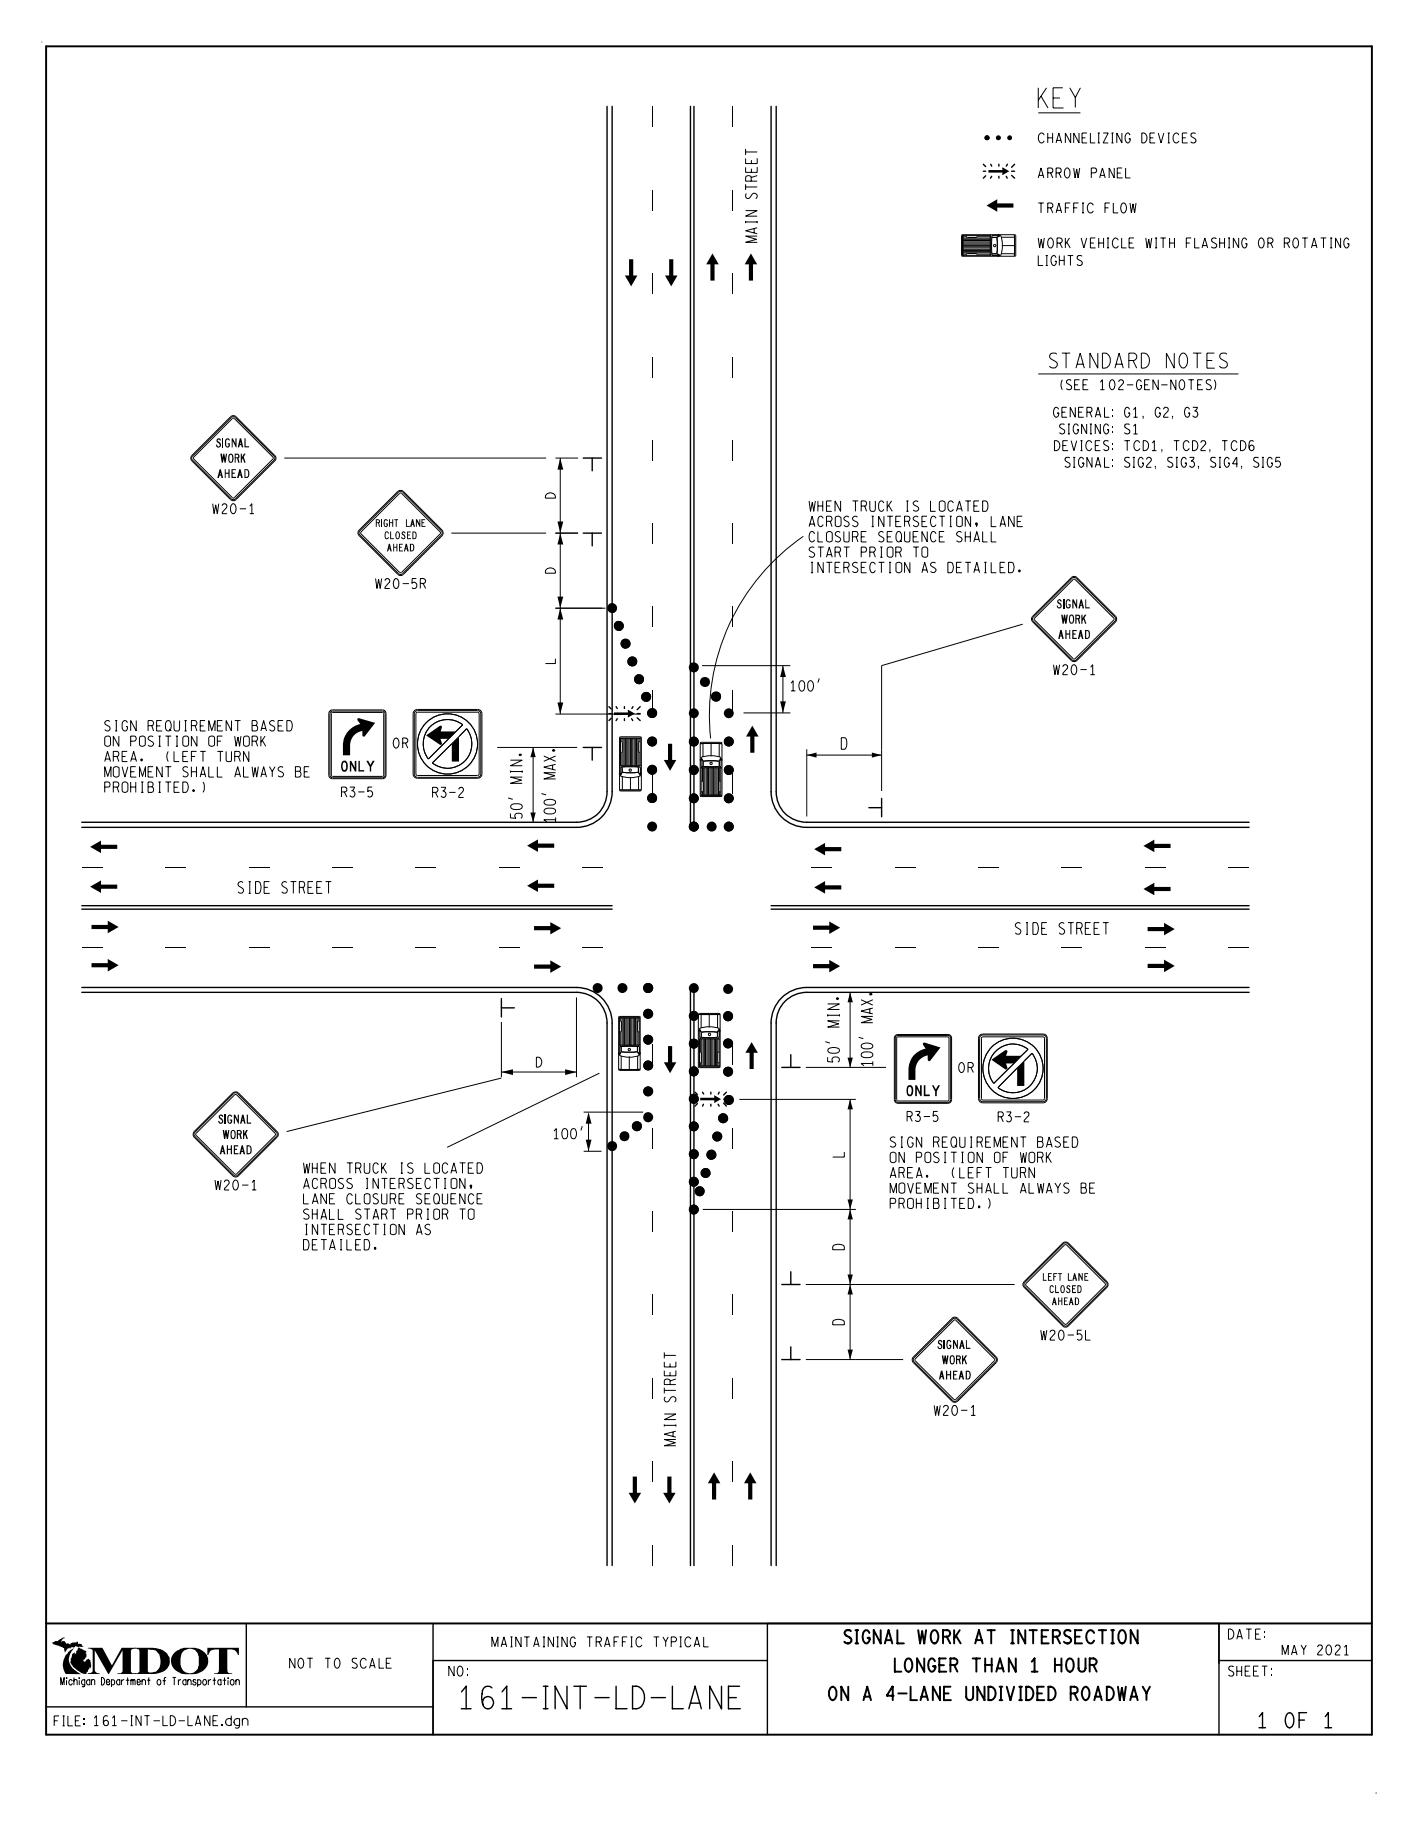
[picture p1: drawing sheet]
<svg xmlns="http://www.w3.org/2000/svg" width="216mm" height="279mm" viewBox="0 0 216 279" stroke-linecap="round" stroke-linejoin="round" font-family="sans-serif">
<g fill="none" stroke="#000" stroke-width=".21">
<path d="M92.4 16.2v104.3a4.6 4.6 0 0 1-4.6 4.7h-75.3M93.2 16.2v104.3a5.4 5.4 0 0 1-5.4 5.5h-75.3M105.1 16.2v109.8M105.7 16.2v109.8M117.4 16.2v104.3a5.4 5.4 0 0 0 5.4 5.5h67.4M118.2 16.2v104.3a4.6 4.6 0 0 0 4.6 4.7h67.4M149.7 25l.4 .4M149.7 26.1h.4M150.1 26.8l-.4 .3M150.8 25l.2 .3M151 26.8l-.2 .3M152.1 25v.3"/>
<path d="M152.1 26.8v.3M153.2 26.8l.2 .3M153.4 25l-.2 .3M154 26.1h.5M154 26.7l.5 .4M154.5 25l-.5 .5M88.8 69.7h2.8M90.2 69.7v2M88.8 81.2h2.8M90.2 81.2v1.9M88.8 113.8h2.8M90.2 113.8v1.9"/>
<path d="M92.7 107.6l.4 .4M92.7 108.7h.4M93.1 109.4l-.4 .3M93.8 107.6l.2 .3M94 109.4l-.2 .3M95.1 107.6v.3M95.1 109.4v.3M96.2 109.4l.1 .3M96.4 107.6l-.2 .3M97 108.7h.5M97 109.3l.5 .4M97.5 107.6l-.5 .5"/>
<path d="M12.5 138.4h80.7M12.5 137.9h80.7M117.4 138.4h72.8M117.4 137.9h72.8M132.3 123h1.9M134.2 121.6v2.8M12.5 150.4h75.3a5.4 5.4 0 0 1 5.4 5.4v82.6M12.5 151.1h75.3a4.6 4.6 0 0 1 4.6 4.7v82.6M76.3 152v2.8M76.3 153.5h2M105.1 150.4v88M105.7 150.4v88"/>
<path d="M190.2 150.4h-67.4a5.4 5.4 0 0 0-5.4 5.4v82.6M190.2 151.1h-67.4a4.6 4.6 0 0 0-4.6 4.7v82.6M105.8 166.3l.4 .4M105.8 167.4h.4M106.2 168l-.4 .4M107 166.3l.1 .3M107.1 168.1l-.1 .3M108.2 166.3v.3M108.2 168.1v.3M109.3 168.1l.2 .3M109.5 166.3l-.1 .3M110.2 167.4h.4"/>
<path d="M110.2 168l.4 .4M110.6 166.3l-.4 .4M119 162.5h2.8M120.4 160.6v1.9M119 195.6h2.8M120.4 193.6v2M119 207h2.8M120.4 205.1v1.9M7 259.9h58.9M37.5 247.2v12.7M65.9 247.2v16.9M65.9 252.8h50.9"/>
<path d="M185.6 247.2v16.9M185.6 252.8h23.3M185.7 247.2h-68.9v16.9"/>
</g>
<g fill="#000">
<path d="M122.8 115l1.5-.4v.8zM132.8 114.6l1.4 .4-1.4 .4zM129.4 151.1l.5 1.5h-.9zM129.4 167.4l.5 1.5h-.9zM129 161h.9l-.5 1.5zM129.4 195.6l.5 1.5h-.9zM129.4 184.1l.5 1.6h-.9zM129 182.6h.9l-.5 1.6zM129 194.1h.9l-.5 1.5zM129 205.5h.9l-.5 1.5z"/>
<path d="M150.5 25.9h2.1v-.4h.1l1 .6-1.1 .5v-.3h-2.1z" fill-rule="evenodd"/>
<path d="M93.5 108.5h2.1v-.4h.1l1 .6-1.1 .5v-.3h-2.1z" fill-rule="evenodd"/>
<path d="M106.6 167.1h2.2v-.3l1 .6-1 .5v-.4h-2.2z" fill-rule="evenodd"/>
<path d="M10.4 251.5l.9-.6a2.14 2.14 0 0 0 .1 3.4l.9 .6h-2.3a2.55 2.55 0 0 1 .4-3.4z" fill-rule="evenodd"/>
<path d="M7.9 250.2l.5-.3h.4l.3-.3a.75 .75 0 0 1 .8-.2h-.1a.49 .49 0 0 0-.4 .6l.1-.2v.1h.3l.3 .4a.39 .39 0 0 1 .6 .1l.1-.2 .2-.1h.6l.1-.1h.2v.3a.46 .46 0 0 1 .6 .2l.2 .3-.6-.1v.2a.64 .64 0 0 0-1 0l-.2-.1-.2 .2v-.1l-.3 .1v-.1l-.5 .7-.2-.7h-.1l-.1-.1-.3-.2v.2l-1.1-.5z" fill-rule="evenodd"/>
<path d="M11.9 250.9l.5 .1 .7 .4 .1 .2h-.1v.1l.1 .1v.5l-.3 .3-.2 .1 .1 .3h.2l.1-.3 .4-.1 .3 .2 .1 1.1-.1 .1-.1-.1-.2 .3h-.1v.3l-.2 .2v.2a3.5 3.5 0 0 1-2.3-1.4 .62 .62 0 0 1-.1-.8l-.1-.1 .1-.1 .3-.8h.2l.1-.2v.3l.1-.1-.1 .2 .2-.2v-.3l.3-.1-.1-.1z" fill-rule="evenodd"/>
<path d="M13.4 250.9h2.2l1.4 2.7 1.5-2.7h2.2v.1l-.6 .1-.2 .3v3.1l.2 .2 .6 .1v.1h-2.8v-.1l.6-.1 .2-.2v-3.2l-2.1 3.6h-.1l-2.1-3.6v3a.64 .64 0 0 0 .8 .5v.1h-1.8v-.1l.6-.2 .1-.2v-3l-.1-.3-.6-.1z" fill-rule="evenodd"/>
<path d="M20.5 250.9h3v.3l-1-.1v3.4a.88 .88 0 0 0 1 .1v.3h-3v-.1l.5-.1 .2-.2v-3.1l-.1-.3-.6-.1z" fill-rule="evenodd"/>
<path d="M23.5 250.9a2.2 2.2 0 0 1 2.4 2 1.89 1.89 0 0 1-1.8 1.9l-.6 .1v-.3h.1a1.69 1.69 0 0 0 .7-2.3v-.3l-.5-.6-.3-.2z" fill-rule="evenodd"/>
<path d="M26.6 251.6l.9-.6 .5-.1h.9v.1a1.38 1.38 0 0 0-1.4 1.5 1.68 1.68 0 0 0 1.4 2.3v.1a2.21 2.21 0 0 1-2-.5 1.79 1.79 0 0 1-.3-2.8z" fill-rule="evenodd"/>
<path d="M28.9 250.9a2.56 2.56 0 0 1 2.8 1.5 2.17 2.17 0 0 1-2.5 2.5h-.3v-.1a1.36 1.36 0 0 0 1.4-1.2v-1.3l-.3-.7a1.06 1.06 0 0 0-1.1-.6z" fill-rule="evenodd"/>
<path d="M31.6 250.9h4.8v1.1h-.2l-.2-.4a.78 .78 0 0 0-.7-.5h-.7v3.5a.63 .63 0 0 0 .7 .2v.1h-2.7v-.1l.5-.1 .2-.1v-3.5a1.27 1.27 0 0 0-1.4 .5l-.2 .4h-.1z" fill-rule="evenodd"/>
<circle cx="150.3" cy="21" r=".38"/>
<circle cx="152" cy="21" r=".38"/>
<circle cx="153.7" cy="21" r=".38"/>
<circle cx="93.2" cy="92.6" r=".77"/>
<circle cx="94.2" cy="95.3" r=".77"/>
<circle cx="95.2" cy="98" r=".76"/>
<circle cx="96.3" cy="100.7" r=".76"/>
<circle cx="97.3" cy="103.4" r=".76"/>
<circle cx="98.4" cy="106.1" r=".77"/>
<circle cx="98.4" cy="106.1" r=".76"/>
<circle cx="99.3" cy="108.6" r=".75"/>
<circle cx="99.3" cy="117.2" r=".75"/>
<circle cx="99.3" cy="112.9" r=".76"/>
<circle cx="99.3" cy="108.6" r=".76"/>
<circle cx="105.6" cy="101.6" r=".77"/>
<circle cx="105.6" cy="112.9" r=".75"/>
<circle cx="105.6" cy="117.2" r=".76"/>
<circle cx="105.6" cy="108.6" r=".76"/>
<circle cx="107.3" cy="103.8" r=".77"/>
<circle cx="109" cy="106.1" r=".77"/>
<circle cx="111" cy="112.9" r=".76"/>
<circle cx="111" cy="117.2" r=".75"/>
<circle cx="111" cy="108.6" r=".75"/>
<circle cx="99.3" cy="121.5" r=".75"/>
<circle cx="99.3" cy="125.8" r=".76"/>
<circle cx="105.6" cy="125.9" r=".76"/>
<circle cx="105.6" cy="125.9" r=".75"/>
<circle cx="105.6" cy="121.6" r=".75"/>
<circle cx="108.4" cy="125.9" r=".76"/>
<circle cx="111" cy="121.5" r=".76"/>
<circle cx="111" cy="125.9" r=".76"/>
<circle cx="91" cy="150.4" r=".76"/>
<circle cx="94.8" cy="150.4" r=".76"/>
<circle cx="98.7" cy="154.4" r=".76"/>
<circle cx="98.7" cy="158.3" r=".75"/>
<circle cx="98.7" cy="150.4" r=".75"/>
<circle cx="98.7" cy="150.4" r=".76"/>
<circle cx="105.6" cy="154.7" r=".76"/>
<circle cx="105.6" cy="150.4" r=".76"/>
<circle cx="105.6" cy="158.9" r=".75"/>
<circle cx="110.9" cy="150.6" r=".76"/>
<circle cx="110.9" cy="158.9" r=".75"/>
<circle cx="110.9" cy="154.7" r=".77"/>
<circle cx="93.2" cy="174.5" r=".77"/>
<circle cx="95.1" cy="173" r=".77"/>
<circle cx="97" cy="171.5" r=".76"/>
<circle cx="97" cy="171.5" r=".77"/>
<circle cx="98.7" cy="162.2" r=".76"/>
<circle cx="98.7" cy="166.2" r=".75"/>
<circle cx="98.7" cy="170.1" r=".77"/>
<circle cx="105.6" cy="167.3" r=".76"/>
<circle cx="105.6" cy="179.9" r=".76"/>
<circle cx="105.6" cy="175.7" r=".75"/>
<circle cx="105.6" cy="171.5" r=".75"/>
<circle cx="105.6" cy="163.1" r=".77"/>
<circle cx="107.4" cy="178.6" r=".76"/>
<circle cx="108.3" cy="175.8" r=".77"/>
<circle cx="109.2" cy="173" r=".75"/>
<circle cx="110.1" cy="170.3" r=".76"/>
<circle cx="110.9" cy="163.2" r=".75"/>
<circle cx="110.9" cy="163.2" r=".76"/>
<circle cx="111" cy="167.5" r=".76"/>
<circle cx="105.6" cy="184.2" r=".76"/>
<circle cx="105.6" cy="184.2" r=".75"/>
<circle cx="106.5" cy="181.4" r=".76"/>
</g>
<path d="M7 7.1h201.9v257h-201.9zM7 247.2h201.9" fill="none" stroke="#000" stroke-width=".3"/>
<g fill="none" stroke="#000" stroke-width=".15">
<path d="M6.4 6.4h-.1M99.3 16.2v3.2M111.5 16.2v3.2M99.3 28.9v3.2M111.5 28.9v3.2M99.3 41.6v3.2M99.3 54.3v3.2M111.5 41.6v3.2M111.5 54.3v3.2M43.3 69.7h39.8M99.3 67v3.1M99.3 79.7v3.1"/>
<path d="M111.5 67v3.1M111.5 79.7v3.1M68.7 81.2h14.4M99.3 92.4v3.1M111.5 92.4v3.1M155.7 95l-21.5 6.4v19M99.3 105.1v3.1M99.3 117.8v3.1M111.5 105.1v3.1M111.5 117.8v3.1M122.8 115h11.4M122.8 114.1v10.2"/>
<path d="M12.5 132.1h3.1M25.2 132.1h3.1M37.9 132.1h3.1M50.6 132.1h3.1M63.3 132.1h3.1M75.9 132.1h3.2M88.6 132.1h3.2M123.5 132.1h3.2M136.2 132.1h3.2M148.9 132.1h3.2M161.6 132.1h3.2M174.3 132.1h3.2"/>
<path d="M187 132.1h3.2M12.5 144.3h3.1M25.2 144.3h3.1M37.9 144.3h3.1M50.6 144.3h3.1M63.3 144.3h3.1M75.9 144.3h3.2M88.6 144.3h3.2M99.3 159v3.2M111.5 159v3.2M123.5 144.3h3.2M129.4 151.1v11.4"/>
<path d="M136.2 144.3h3.2M148.9 144.3h3.2M161.6 144.3h3.2M174.3 144.3h3.2M187 144.3h3.2M76.3 164.1l-32.7 8.2M99.3 171.7v3.2M111.5 171.7v3.2M112.6 167.4h17.7M122.7 162.5h12.2M129.4 167.4v39.6M99.3 184.4v3.2"/>
<path d="M99.3 197.1v3.2M107 184.1h23.3M111.5 184.4v3.2M111.5 197.1v3.2M122.7 195.6h31.8M99.3 209.8v3.2M111.5 209.8v3.2M122.7 207h14.8M99.3 222.5v3.2M99.3 235.2v3.2M111.5 222.5v3.2M111.5 235.2v3.2"/>
<path d="M209.6 273h-.1"/>
</g>
<path d="M81.6 160.9h.9v1.6h-.9z" fill="#fff"/>
<path d="M76.3 155.6v8.4M87.8 151.9v12.1M76.3 163.2h11.5" fill="none" stroke="#000" stroke-width=".15"/>
<path d="M76.3 163.2l1.8-.4v.9zM86 162.8l1.8 .4-1.8 .5z" fill="#000"/>
<path d="M83 100.2h1.6v.9h-1.6z" fill="#fff"/>
<path d="M84.6 92.6h7.6M85.3 92.6v16.1M84.6 108.7h12.9" fill="none" stroke="#000" stroke-width=".15"/>
<path d="M85.3 92.6l.5 1.7h-.9zM84.9 107h.9l-.5 1.7z" fill="#000"/>
<path d="M83 86.4h1.6v.9h-1.6z" fill="#fff"/>
<path d="M84.6 92.6h7.1M84.6 81.2h3.4M85.3 81.2v11.4" fill="none" stroke="#000" stroke-width=".15"/>
<path d="M85.3 81.2l.5 1.7h-.9zM84.9 90.8h.9l-.5 1.8z" fill="#000"/>
<path d="M83 75h1.6v.9h-1.6z" fill="#fff"/>
<path d="M84.6 69.7h3.4M85.3 69.7v11.5M84.6 81.2h3.4" fill="none" stroke="#000" stroke-width=".15"/>
<path d="M85.3 69.7l.5 1.8h-.9zM84.9 79.4h.9l-.5 1.8z" fill="#000"/>
<path d="M137.6 168.7h5.7v2.6h-5.7z" fill="#fff"/>
<g fill="none" stroke="#000" stroke-width=".15">
<path d="M149.2 157.6l.4-.2h9.2a.63 .63 0 0 1 .7 .7v9.2a.64 .64 0 0 1-.7 .6h-9.2a.67 .67 0 0 1-.6-.6v-9.2zM149.2 157.8l.4-.2h9.2l.4 .2v9.7l-.4 .2h-9.4l-.2-.4zM149.5 157.9h9.5v9.5h-9.5zM151.6 160.1a3.6 3.6 0 0 1 4.9-.3l-5.2 5.2a3.7 3.7 0 0 1 .3-4.9zM157.1 160.4a3.7 3.7 0 0 1-.2 4.9 3.7 3.7 0 0 1-5 .3z"/>
<circle cx="154.2" cy="162.7" r="4.6"/>
</g>
<g fill="#000">
<path d="M151 161.4l2.1-1.5 .3 .1-.2 .8h2.3l-1.1 1.1h-1.2l.2 .7-.2 .2h-.2z" fill-rule="evenodd"/>
<path d="M156 161.5v3.8h-1.1v-2.7z" fill-rule="evenodd"/>
</g>
<g fill="#fff">
<path d="M151.5 168.8h5.7v2.5h-5.7z"/>
<path d="M145.5 161.3h3.2v2.5h-3.2z"/>
</g>
<path d="M60.9 75.1h.2l6 6.1-6.1 6-6.1-6zM54.7 80.7l5.9-5.9a.64 .64 0 0 1 .8 0l5.9 5.9a.64 .64 0 0 1 0 .9l-5.9 5.9a.58 .58 0 0 1-.8 0l-5.9-5.9a.58 .58 0 0 1 0-.9zM54.8 80.8l5.9-5.9 .4-.1 6.1 6 .1 .5-6 6-.4 .2-6.1-6-.1-.2zM136.4 157.8l.3-.1h7.6l.4 .1v9.6l-.2 .4-7.8 .1-.3-.3zM136.4 157.6l7.9-.1 .5 .3 .1 9.6-.3 .5-7.9 .1-.5-.3v-9.7zM136.6 157.9h7.8v9.7h-7.8zM161.8 189.3a.64 .64 0 0 1 .9 0l5.9 5.9a.64 .64 0 0 1 0 .8l-5.9 5.9a.58 .58 0 0 1-.9 0l-5.9-5.9a.58 .58 0 0 1 0-.8zM161.9 189.4l.2-.1 .5 .1 6 6.1-.1 .4-6.1 6-.5-.1-6-6.1 .1-.4zM162.1 189.5h.3l5.9 6.1-6.1 6.1-6-6.1z" fill="none" stroke="#000" stroke-width=".15"/>
<g fill="#000">
<path d="M95.8 39.5h.6v2.4h.6l-.9 1.7-1-1.7h.7z" fill-rule="evenodd"/>
<path d="M150.2 31.3l1.6-1v.7h2.5v.6h-2.5v.6z" fill-rule="evenodd"/>
<path d="M108.5 38.6l.9 1.7h-.6v2.4h-.6v-2.4h-.7z" fill-rule="evenodd"/>
<path d="M101.7 113.2h.6v2.5h.7l-1 1.7-.9-1.7h.6z" fill-rule="evenodd"/>
<path d="M114.5 110.5l1 1.6h-.6v2.5h-.7v-2.5h-.6z" fill-rule="evenodd"/>
<path d="M13.7 128.9l1.7-.9v.6h2.5v.7h-2.5v.6z" fill-rule="evenodd"/>
<path d="M80.3 134.9l1.6-1v.6h2.5v.7h-2.5v.6z" fill-rule="evenodd"/>
<path d="M124 129.3l1.6-1v.7h2.5v.6h-2.5v.6z" fill-rule="evenodd"/>
<path d="M174.1 135.4l1.7-1v.6h2.4v.7h-2.4v.6z" fill-rule="evenodd"/>
<path d="M13.9 140.8h2.5v-.6l1.7 .9-1.7 1v-.6h-2.5z" fill-rule="evenodd"/>
<path d="M81.3 146.9h2.5v-.7l1.6 1-1.6 .9v-.6h-2.5z" fill-rule="evenodd"/>
<path d="M101.7 159.3h.6v2.4h.7l-1 1.7-.9-1.7h.6z" fill-rule="evenodd"/>
<path d="M123.8 140.9h2.5v-.6l1.6 1-1.6 .9v-.6h-2.5z" fill-rule="evenodd"/>
<path d="M174.7 146.8h2.5v-.7l1.7 1-1.7 .9v-.6h-2.5z" fill-rule="evenodd"/>
<path d="M114.4 158.7l1 1.6h-.6v2.5h-.7v-2.5h-.6z" fill-rule="evenodd"/>
<path d="M140.5 158.8h.3l2.4 .7-1.6 2a.22 .22 0 0 1-.2 .1 .22 .22 0 0 1-.1-.2v-.7a2.27 2.27 0 0 0-1.9 2.2v1.5h-1.1v-1.5a3.2 3.2 0 0 1 2.6-3.2l-.4-.6z" fill-rule="evenodd"/>
<path d="M96.3 224.8h.7v2.5h.6l-.9 1.6-1-1.6h.6z" fill-rule="evenodd"/>
<path d="M108.7 224.2l1 1.6h-.7v2.5h-.6v-2.5h-.6z" fill-rule="evenodd"/>
</g>
<path d="M157.1 12.4h8.4v5h-8.4z" fill="#fff"/>
<g fill="none" stroke="#000" stroke-width=".15">
<path d="M158.1 17.2h6.4M146.5 35.7l-.1 .2v3l.1 .1M146.5 35.9h4.3l.1 .3v2.4l-.1 .3h-4.3M146.5 35.7v3.3M146.5 35.7h5.4M146.5 39h5.4M146.6 37.4h4.2M146.6 36.3h4.2M146.6 36.6h4.2M146.6 37h4.2M146.6 37.7h4.2M146.6 38.1h4.2"/>
<path d="M146.6 38.5h4.2M146.6 36.4h4.2M146.6 36.8h4.2M146.6 37.2h4.2M146.6 37.6h4.2M146.6 38h4.2M146.6 38.3h4.2M146.6 36.1h.5M146.6 38.7h.5M146.6 35.9v3M148.8 36.1h2M148.8 38.7h2"/>
<path d="M148.8 35.9l-.2 .3h-1.3l-.1-.1-.1-.2M148.8 38.9l-.2-.3h-1.3h-.1l-.1 .3M150.8 35.7v3.3M151 36.2h.8v.9v1.5h-.8zM151.8 36.2l.6-.4a4.6 4.6 0 0 1 0 3.1l-.6-.3 .1-1.5zM151.9 35.7h.1v.2h-.1zM151.9 38.8h.1v.3h-.1zM151.9 35.8h-.9v.3h.8l.5-.3h-.3M151.9 38.9h-.9v-.2h.8l.5 .2h-.3M152 35.7h2.4M152.4 36.1h2.1M152.4 38.6h2.1"/>
<path d="M152.5 37.4h2M154.4 35.7v3.4M154.5 35.7l.2 .2-.1 3.1h-2.6M122.3 81.7a33.1 33.1 0 0 0-14.1 30.7M75.7 113.8h12.2M81.2 113.8v11.4M94.3 117.8h.2v.1h-.2zM94.3 116.6h3.3M94.3 112.4h3.3M94.3 112.4v5.4M94.3 117.9v2.4h3.3v-2.4M94.4 117.8v-1h.3v.8l-.3 .5v-.2"/>
<path d="M94.5 112.9l.3 .2v1.3l-.1 .1h-.2M94.5 112.4v4.2l.3 .1h2.4l.3-.1v-4.2M94.5 112.5h3M94.7 112.5v.4M94.7 114.5v2.1M94.8 117.6l1.4 .1 1-.1M94.8 117.6v-.8h.9h1.5v.8M94.8 117.6l-.4 .5a4.6 4.6 0 0 0 3.1 0l-.3-.5M94.8 118.2v2.1M94.9 112.5v4.1M95 112.5v4.1M95.2 112.5v4.1"/>
<path d="M95.4 112.5v4.1M95.6 112.5v4.1M95.8 112.5v4.1M96 112.5v4.1M96 118.3v2M96.2 112.5v4.1M96.3 112.5v4.1M96.6 112.5v4.1M96.7 112.5v4.1M96.9 112.5v4.1M97.1 112.5v4.1M97.2 118.2v2.1"/>
<path d="M97.3 112.5v.4M97.3 114.5v2.1M97.4 117.8h.2v.1h-.2zM97.5 112.9l-.3 .2v1.3v.1h.3M97.5 117.8v-1h-.3v.8l.3 .5v-.2M97.6 112.4l-.1-.2h-3l-.2 .2M97.6 112.4v5.4M106.6 115.6h.2v.1h-.2zM106.6 116.9h3.3M106.6 115.7v5.4M106.7 113.1l3-.1 .2 .2h-3.3zM106.8 118.9l.3 .2v1.3l-.1 .1-.2 .1"/>
<path d="M106.8 115.6v-.2l.2 .5v.8h-.2v-1M106.9 101.4h13.4M107 116.9v2M107 113.2v2.1M107 113.2h-.4v2.4M107 113.2h.1M107.1 115.9l1.4-.1 1 .1M107.1 115.9l-.4-.6a4.6 4.6 0 0 1 3.1 0l-.3 .6M107.1 115.9v.8M107.1 116.9v4.1M107.3 116.9v4.1M107.5 116.9v4.1"/>
<path d="M107.7 116.9v4.1M107.9 116.9v4.1M108.1 116.9v4.1M108.2 116.1h.2v.3h-.2zM108.3 113.2v1.9M108.3 116.9v4.1M108.4 116.9v4.1M108.6 116.9v4.1M108.8 116.9v4.1M109 116.9v4.1M109.2 116.9v4.1M109.4 116.9v4.1"/>
<path d="M109.5 113.2v2.1M109.5 115.9v.8h-2.4M109.5 113.2h.4v2.4M109.6 116.9v2M109.7 115.6h.3v.1h-.3zM109.7 118.9l-.2 .2v1.3v.1l.2 .1M109.8 115.6v-.2l-.3 .5v.8h.3v-1M109.9 115.7v5.4M113.2 108.5h7.1M119.2 101.4v7.1M94.3 120.3h3.3l-.1 .1h-3zM106.6 121.1h3.3"/>
<path d="M106.8 121.1v-4.2l.2-.1h2.5l.2 .1v4.2M106.8 121h2.9M107 120.5v.5M109.6 120.5v.5M109.9 121.1l-.1 .2h-3l-.2-.2M94.2 159.1h3.3M94.2 154.9h3.3M94.2 154.9v5.4M94.3 155h3M94.3 155.5l.3 .1v1.4v.1h-.3M94.3 154.9v4.2l.3 .2h2.4l.3-.2v-4.2M94.5 155v.5"/>
<path d="M94.5 157.1v2M94.6 159.3h2.4v.8l-.9 .1-1.5-.1zM94.7 155v4.1M94.9 155v4.1M95.1 155v4.1M95.3 155v4.1M95.5 155v4.1M95.6 155v4.1M95.8 155v4.1M96 155v4.1M96.2 155v4.1M96.4 155v4.1"/>
<path d="M96.6 155v4.1M96.8 155v4.1M97 155v4.1M97.2 155v.5M97.2 157.1v2M97.3 155.5l-.3 .1v1.4l.1 .1h.2M97.5 154.9l-.2-.1h-3l-.1 .1M97.5 154.9v5.4M106.3 156.9l.2 .1zM106.3 158.2h3.3M106.3 157v5.4M106.4 154.4l.1-.1h3l.1 .1"/>
<path d="M106.5 156.9v-.2l.3 .5v.7h-.3v-.9M106.7 158.2v2M106.8 157.2l1.4-.1 1 .1M106.8 154.4v2.1M106.8 157.2v.7l1 .1 1.4-.1v-.7M106.8 157.2l-.3-.6a4.6 4.6 0 0 1 3 0l-.3 .6M106.9 158.2v4.1M107.1 158.2v4.1M107.2 158.2v4.1M107.4 158.2v4.1M107.6 158.2v4.1M107.8 158.2v4.1"/>
<path d="M107.9 157.4h.2v.2h-.2zM108 154.5v1.9M108 158.2v4.1M108.2 158.2v4.1M108.4 158.2v4.1M108.5 158.2v4.1M108.8 158.2v4.1M108.9 158.2v4.1M109.1 158.2v4.1M109.2 154.4l.1 2.1M109.3 158.2v2M109.5 156.9l.2 .1z"/>
<path d="M109.5 156.9v-.2l-.2 .5v.7h.2v-.9M109.6 154.5v2.4M109.6 157v5.4M109.6 154.4l-3.3 .1v2.4M88.9 169.3h9M88.9 175.3h2.7M89.6 170.1v5.2M91.3 163.4l-23.2 11.3M94.2 160.3h.2v.1h-.2zM94.2 162.8h3.3l-.2 .2h-3zM94.2 160.4v2.4h.4M94.3 160.3v-1h.2v.8l-.2 .5v-.2"/>
<path d="M94.6 160.2h1.5h.9l.4 .5a4.2 4.2 0 0 1-3.1 0zM94.6 160.8v2M95.8 160.9v1.9M97.1 160.8v2M97.3 160.3h.2v.1h-.2zM97.4 160.3v-1h-.3v.8l.3 .5v-.2M97.5 160.4v2.4h-.4M106.3 162.4h3.3M106.5 160.2l.3 .1v1.4l-.3 .1M106.5 162.4v-4.2l.3-.2h2.4l.3 .2v4.2M106.5 162.3h3M106.7 161.8v.5"/>
<path d="M109.3 161.8v.5M109.5 160.2l-.3 .1v1.4l.3 .1M109.6 162.4l-.1 .2h-3l-.2-.2"/>
<circle cx="151.4" cy="37.4" r=".18"/>
<circle cx="96" cy="117.3" r=".18"/>
<circle cx="95.8" cy="159.8" r=".18"/>
</g>
<g fill="#000">
<path d="M81.2 113.8l.4 1.5h-.8zM118.8 106.8h.9l-.5 1.7zM119.2 101.4l.5 1.7h-.9zM80.8 123.7h.8l-.4 1.5zM89.6 169.3l.5 1.8h-.9zM89.2 173.5h.9l-.5 1.8z"/>
<path d="M101.9 39.5h.6v2.4h.7l-1 1.7-1-1.7h.7z" fill-rule="evenodd"/>
<path d="M151 36.2h.1z" fill-rule="evenodd"/>
<path d="M114.3 38.6l1 1.7h-.6v2.4h-.7v-2.4h-.6z" fill-rule="evenodd"/>
<path d="M107 116.7h.1z" fill-rule="evenodd"/>
<path d="M13.7 135l1.7-.9v.6h2.5v.6h-2.5v.7z" fill-rule="evenodd"/>
<path d="M80.3 128.8l1.6-1v.6h2.5v.7h-2.5v.6z" fill-rule="evenodd"/>
<path d="M124 135.1l1.6-.9v.6h2.5v.6h-2.5v.7z" fill-rule="evenodd"/>
<path d="M174.1 128.8l1.7-1v.7h2.4v.6h-2.4v.7z" fill-rule="evenodd"/>
<path d="M13.9 146.6h2.5v-.6l1.7 1-1.7 .9v-.6h-2.5z" fill-rule="evenodd"/>
<path d="M81.3 141h2.5v-.6l1.6 .9-1.6 1v-.7h-2.5z" fill-rule="evenodd"/>
<path d="M97 159.3l.1 .1z" fill-rule="evenodd"/>
<path d="M106.8 157.9v.1z" fill-rule="evenodd"/>
<path d="M123.8 146.8h2.5v-.6l1.6 .9-1.6 1v-.7h-2.5z" fill-rule="evenodd"/>
<path d="M174.7 141.1h2.5v-.6l1.7 1-1.7 .9v-.6h-2.5z" fill-rule="evenodd"/>
<path d="M101.6 224.8h.6v2.5h.7l-1 1.6-.9-1.6h.6z" fill-rule="evenodd"/>
<path d="M114.2 224.2l1 1.6h-.7v2.5h-.6v-2.5h-.6z" fill-rule="evenodd"/>
</g>
<path d="M51.5 119.3h5.7v2.5h-5.7z" fill="#fff"/>
<g fill="none" stroke="#000" stroke-width=".15">
<path d="M63.1 108.2l.5-.2h9.1a.65 .65 0 0 1 .7 .7v9.2a.64 .64 0 0 1-.7 .6h-9.1a.64 .64 0 0 1-.7-.6v-9.2zM63.1 108.4l.5-.2h9.1l.4 .2 .1 9.5-.2 .4h-9.7l-.2-.4zM63.4 108.5h9.5v9.5h-9.5zM65.5 110.6a3.8 3.8 0 0 1 4.9-.3l-5.2 5.3a3.8 3.8 0 0 1 .3-5zM71 110.9a3.7 3.7 0 0 1-.2 5 3.7 3.7 0 0 1-5 .3z"/>
<circle cx="68.2" cy="113.3" r="4.6"/>
</g>
<g fill="#000">
<path d="M64.9 112l2.1-1.5a.21 .21 0 0 1 .2 0 .21 .21 0 0 1 .1 .3l-.2 .6h2.3l-1.1 1.1h-1.2l.2 .7-.1 .2h-.2z" fill-rule="evenodd"/>
<path d="M69.4 111.3l.1 .1z" fill-rule="evenodd"/>
<path d="M69.9 112.1v3.9h-1.1v-2.8z" fill-rule="evenodd"/>
</g>
<g fill="#fff">
<path d="M65.4 119.4h5.7v2.5h-5.7z"/>
<path d="M59.4 111.9h3.2v2.5h-3.2z"/>
</g>
<g fill="none" stroke="#000" stroke-width=".15">
<path d="M113.5 22.7v.9M113.5 28v.9M113.5 33.7v.3M113.5 33.8h1.8M113.5 28.5h1.8M113.5 23.1h1.8M113.5 32.1h1.8l-1.8 .8h1.8M113.6 29.5a.43 .43 0 0 0 0 .5 .43 .43 0 0 0 .6 .1l.3-.6a.46 .46 0 0 1 .7 .1 .46 .46 0 0 1-.1 .7M114.4 27l-.1-.2-.3-.1-.4 .1-.1 .8h1.8M114.4 27v.6M114.4 24.4v.5M114.4 25.7v.5"/>
<path d="M114.8 34.8v.7M115.3 24.1v.8h-1.8v-.8M115.3 25.4v.8h-1.8v-.7M115.3 33.7v.3M115.3 35.9h-1.8l1.7 .5-1.7 .5h1.8M115.3 34.7l-1.8 .4 1.8 .5M115.3 26.7l-.9 .3M158.1 56.9h30.5M29.2 69.4l5.9-5.9a.58 .58 0 0 1 .8 0l5.9 5.9a.54 .54 0 0 1 0 .8l-5.9 5.9a.58 .58 0 0 1-.8 0l-5.9-5.9-.1-.3zM29.5 69.6l6-5.9 6.1 6.1-6.1 6.1-6-6zM35.2 63.6l.4-.1 .2 .1 6.1 6-.2 .5-6.1 6-.4-.1-6-6.1 .1-.4zM157.5 94.1l6-5.9 6.1 6.1-6.1 6-6-5.9z"/>
<path d="M163.1 87.9a.58 .58 0 0 1 .9 0l5.9 5.9a.64 .64 0 0 1 0 .9l-5.9 5.9a.64 .64 0 0 1-.9 0l-5.9-5.9a.58 .58 0 0 1 0-.9zM163.2 88.1l.5-.2 .2 .2 6 6-.1 .5-6.1 6-.5-.1-6-6.1 .1-.5zM50.3 108.5l.3-.2h7.6l.4 .2v9.5l-.2 .4h-7.8l-.3-.2zM50.3 108.2l7.9-.1 .3 .1 .2 .2 .1 9.6-.3 .5-7.9 .1-.5-.3v-9.6zM50.5 108.5h7.9v9.7h-7.9zM77.7 115.7h1.8l-1.8 .9h1.8M77.7 117.3v.4M77.7 117.5h1.8M79.5 118.3h-1.8l1.7 .5-1.7 .5h1.8M79.5 117.3v.4M82.8 115.1l1.8 .8M84.1 116.5v.7"/>
<path d="M84.6 115.1l-1.8 .8M84.6 117.7h-1.8l1.7 .4-1.7 .5h1.8M84.6 116.4l-1.8 .4 1.8 .5M124.7 103.3l-.2 .6M77.4 121.5l.7 .2M77.7 123.9v.6l.8 .1a.53 .53 0 0 1 .1-.7 .53 .53 0 0 1 .7 0 .44 .44 0 0 1 .1 .6l-.1 .1M77.8 122.6a1.62 1.62 0 0 1 1.6 0l.1 .3a.82 .82 0 0 1-1 .4l-.4-.1-.3-.2zM82.4 120.8l.7 .2M82.9 123.3a1.62 1.62 0 0 1 1.6 0l.1 .2a.84 .84 0 0 1-1.1 .4h-.3l-.3-.2zM82.9 121.9a1.62 1.62 0 0 1 1.6 0l.1 .3a.84 .84 0 0 1-1.1 .4h-.3l-.3-.2zM84.6 124.5v.7M84.6 124.8h-1.8l.5 .3"/>
<path d="M125.7 158.6l.7 .2M126 152.9h1.8l-1.8 .8h1.8M126 154.4v.4M126 154.6h1.8M126.1 159.7a1.62 1.62 0 0 1 1.6 0l.1 .3a.84 .84 0 0 1-1 .4l-.4-.1-.3-.1zM127.8 155.4h-1.8l1.7 .5-1.7 .5h1.8M127.8 154.4v.4M130.7 157.9l.7 .3M131.1 152.2l1.8 .8M131.2 159a1.32 1.32 0 0 1 1.7 .2v.1a1.42 1.42 0 0 1-1.7 .2zM132.4 153.6v.7M132.9 152.2l-1.8 .8"/>
<path d="M132.9 154.8h-1.8l1.7 .4-1.7 .5h1.8M132.9 153.5l-1.8 .5 1.8 .4M29.6 172.3l5.9-5.9a.64 .64 0 0 1 .8 0l5.9 5.9a.58 .58 0 0 1 0 .8l-5.9 5.9a.58 .58 0 0 1-.8 0l-5.9-5.9a.64 .64 0 0 1 0-.8zM29.8 172.6l6.1-6 6.1 6.1-6.1 6.1-6.1-5.9zM35.6 166.5l.4-.1 .2 .1 6 6.1-.1 .4-6.1 6-.4-.1-6-6.1 .1-.4zM88.7 171.5l-.3 .6M126 161v.6l.8 .1-.1-.3a.58 .58 0 0 1 .5-.5 .58 .58 0 0 1 .6 .4l-.1 .3-.1 .1M128.6 175.4v.8h-1.8M131.2 160.4a1.6 1.6 0 0 1 1.6 0l.1 .3a.84 .84 0 0 1-1.1 .3l-.6-.2zM132.9 161.6v.7M132.9 161.9h-1.8l.5 .4M126.9 189.6a1.42 1.42 0 0 1 1.7 .2v.5h-1.8v-.5z"/>
<path d="M101.1 205.9v.9M101.1 211.3v.9M101.1 216.9v.3M101.1 217h1.8M101.1 211.7h1.8M101.1 206.4h1.8M101.1 215.3h1.8l-1.8 .8h1.8M101.3 212.7a.48 .48 0 0 0 0 .7l.3 .1 .2-.1 .4-.6a.47 .47 0 0 1 .7 .1v.4l-.2 .2M102 207.6v.5M102 208.9v.6M102 210.3a.53 .53 0 0 0-.8-.2l-.1 .7h1.8M102 210.3v.5"/>
<path d="M102.5 218.1v.6M102.9 207.3v.8h-1.8v-.7M102.9 208.7v.8h-1.8v-.8M102.9 216.9v.3M102.9 219.2h-1.8l1.7 .5-1.7 .4h1.8M102.9 217.9l-1.8 .5 1.8 .4M102.9 210l-.9 .3M126.9 201a1.42 1.42 0 0 1 1.7 .2v.5h-1.8v-.5zM145 200.7a.58 .58 0 0 1 .8 0l5.9 5.9a.64 .64 0 0 1 0 .9l-5.9 5.9a.64 .64 0 0 1-.8 0l-5.9-5.9a.58 .58 0 0 1 0-.9zM145.1 200.8l.2-.1 .4 .1 6 6.1-.1 .5-6.1 6-.4-.1-6-6.1 .1-.5zM145.2 201h.3l6 6-6.1 6.1-6.1-6.1z"/>
</g>
<path d="M54.4 109.4l.2-.1 2.5 .8-1.5 2a.22 .22 0 0 1-.3 0 .22 .22 0 0 1-.1-.2v-.6a2.19 2.19 0 0 0-1.9 2.2v1.5h-1.1v-1.5a3.3 3.3 0 0 1 2.7-3.3l-.5-.5z" fill-rule="evenodd" fill="#000"/>
<text font-size="3.4" x="70" y="260.2">161-INT-LD-LANE</text>
<text font-size="3" x="158.1" y="16.4">KEY</text>
<g font-size="2.3">
<text x="159.8" y="56">STANDARD NOTES</text>
<text x="191.6" y="263.1">1 OF 1</text>
</g>
<g font-size="2">
<text x="123.6" y="250.2">SIGNAL WORK AT INTERSECTION</text>
<text x="129.1" y="254.5">LONGER THAN 1 HOUR</text>
<text x="121.9" y="258.9">ON A 4-LANE UNDIVIDED ROADWAY</text>
</g>
<g font-size="1.8">
<text x="128.1" y="114.1">D</text>
<text x="36.2" y="136">SIDE STREET</text>
<text x="154.6" y="142.3">SIDE STREET</text>
</g>
<g font-size="1.7">
<text x="51.9" y="117.5">ONLY</text>
<text x="138" y="166.9">ONLY</text>
</g>
<g font-size="1.6">
<text x="123.2" y="77.8">WHEN TRUCK IS LOCATED</text>
<text x="123.2" y="82.5">CLOSURE SEQUENCE SHALL</text>
<text x="123.2" y="80.2">ACROSS INTERSECTION, LANE</text>
<text x="123.2" y="87.2">INTERSECTION AS DETAILED.</text>
<text x="123.2" y="84.9">START PRIOR TO</text>
<text x="120.3" y="105.2">100'</text>
<text x="15.9" y="113.6">ON POSITION OF WORK</text>
<text x="15.9" y="111.3">SIGN REQUIREMENT BASED</text>
<text x="15.9" y="118.3">MOVEMENT SHALL ALWAYS BE</text>
<text x="15.9" y="116">AREA.</text>
<text x="24.7" y="116">(LEFT TURN</text>
<text x="15.9" y="120.6">PROHIBITED.)</text>
<text x="82.6" y="173.4">100'</text>
<text x="46.2" y="178.6">WHEN TRUCK IS LOCATED</text>
<text x="135.5" y="179.4">AREA.</text>
<text x="135.5" y="177">ON POSITION OF WORK</text>
<text x="135.5" y="174.7">SIGN REQUIREMENT BASED</text>
<text x="144.3" y="179.4">(LEFT TURN</text>
<text x="46.2" y="185.7">SHALL START PRIOR TO</text>
<text x="46.2" y="183.3">LANE CLOSURE SEQUENCE</text>
<text x="46.2" y="181">ACROSS INTERSECTION,</text>
<text x="135.5" y="184">PROHIBITED.)</text>
<text x="135.5" y="181.7">MOVEMENT SHALL ALWAYS BE</text>
<text x="46.2" y="190.3">DETAILED.</text>
<text x="46.2" y="188">INTERSECTION AS</text>
</g>
<g font-size="1.5">
<text x="158.1" y="21.8">CHANNELIZING DEVICES</text>
<text x="158.1" y="27.1">ARROW PANEL</text>
<text x="158.1" y="32.4">TRAFFIC FLOW</text>
<text x="158.1" y="40.4">LIGHTS</text>
<text x="158.1" y="37.8">WORK VEHICLE WITH FLASHING OR ROTATING</text>
<text x="161.5" y="59.3">(SEE 102-GEN-NOTES)</text>
<text x="160.4" y="63.5">GENERAL: G1, G2, G3</text>
<text x="160.6" y="68.6">DEVICES: TCD1, TCD2, TCD6</text>
<text x="161.3" y="66.1">SIGNING: S1</text>
<text x="162.1" y="71.1">SIGNAL: SIG2, SIG3, SIG4, SIG5</text>
<text x="84.6" y="75.9" transform="rotate(-90 84.6 75.9)">D</text>
<text x="32.4" y="78.2">W20-1</text>
<text x="57.2" y="89.6">W20-5R</text>
<text x="84.6" y="87.3" transform="rotate(-90 84.6 87.3)">D</text>
<text x="84.6" y="101" transform="rotate(-90 84.6 101)">L</text>
<text x="160.4" y="102.7">W20-1</text>
<text x="59.9" y="113.9">OR</text>
<text x="52" y="121.4">R3-5</text>
<text x="65.9" y="121.4">R3-2</text>
<text x="81.7" y="162.5">D</text>
<text x="146" y="163.3">OR</text>
<text x="138.1" y="170.8">R3-5</text>
<text x="152" y="170.8">R3-2</text>
<text x="32.7" y="181.2">W20-1</text>
<text x="158.5" y="204">W20-5L</text>
<text x="142.2" y="215.5">W20-1</text>
<text x="74.9" y="250.8">MAINTAINING TRAFFIC TYPICAL</text>
<text x="187" y="249.6">DATE:</text>
<text x="194.6" y="252">MAY 2021</text>
<text x="41.9" y="254">NOT TO SCALE</text>
<text x="68.3" y="255.2">NO:</text>
<text x="187" y="255.2">SHEET:</text>
<text x="8.3" y="262.8">FILE:161-INT-LD-LANE.dgn</text>
</g>
<g font-size="1.4">
<text x="32.9" y="68.1">SINAL</text>
<text x="33.6" y="70.5">WORK</text>
<text x="34.2" y="68.1">G</text>
<text x="33.1" y="72.8">AHEAD</text>
<text x="160.9" y="92.6">SINAL</text>
<text x="161.6" y="95">WORK</text>
<text x="162.3" y="92.6">G</text>
<text x="161.1" y="97.3">AHEAD</text>
<text x="33.2" y="171.1">SINAL</text>
<text x="33.9" y="173.4">WORK</text>
<text x="34.6" y="171.1">G</text>
<text x="33.5" y="175.8">AHEAD</text>
<text x="142.7" y="205.4">SINAL</text>
<text x="143.4" y="207.7">WORK</text>
<text x="144.1" y="205.4">G</text>
<text x="142.9" y="210.1">AHEAD</text>
</g>
<g font-size="1.3">
<text x="79.5" y="119.3" transform="rotate(-90 79.5 119.3)">MIN.</text>
<text x="84.6" y="118.6" transform="rotate(-90 84.6 118.6)">MAX.</text>
<text x="132.9" y="155.7" transform="rotate(-90 132.9 155.7)">MAX.</text>
<text x="127.8" y="156.4" transform="rotate(-90 127.8 156.4)">MIN.</text>
</g>
<g font-size="1.2">
<text x="57.2" y="80.2">RIHT L</text>
<text x="58.4" y="80.2">G</text>
<text x="58.5" y="82.1">CLOSED</text>
<text x="58.9" y="84">AHEAD</text>
<text x="62.4" y="80.2">ANE</text>
<text x="158.8" y="195">LEFT LANE</text>
<text x="159.8" y="196.9">CLOSED</text>
<text x="160.2" y="198.7">AHEAD</text>
</g>
<text font-size="1.1" x="9.2" y="256.6">Michigan Department of Transportation</text>
</svg>
